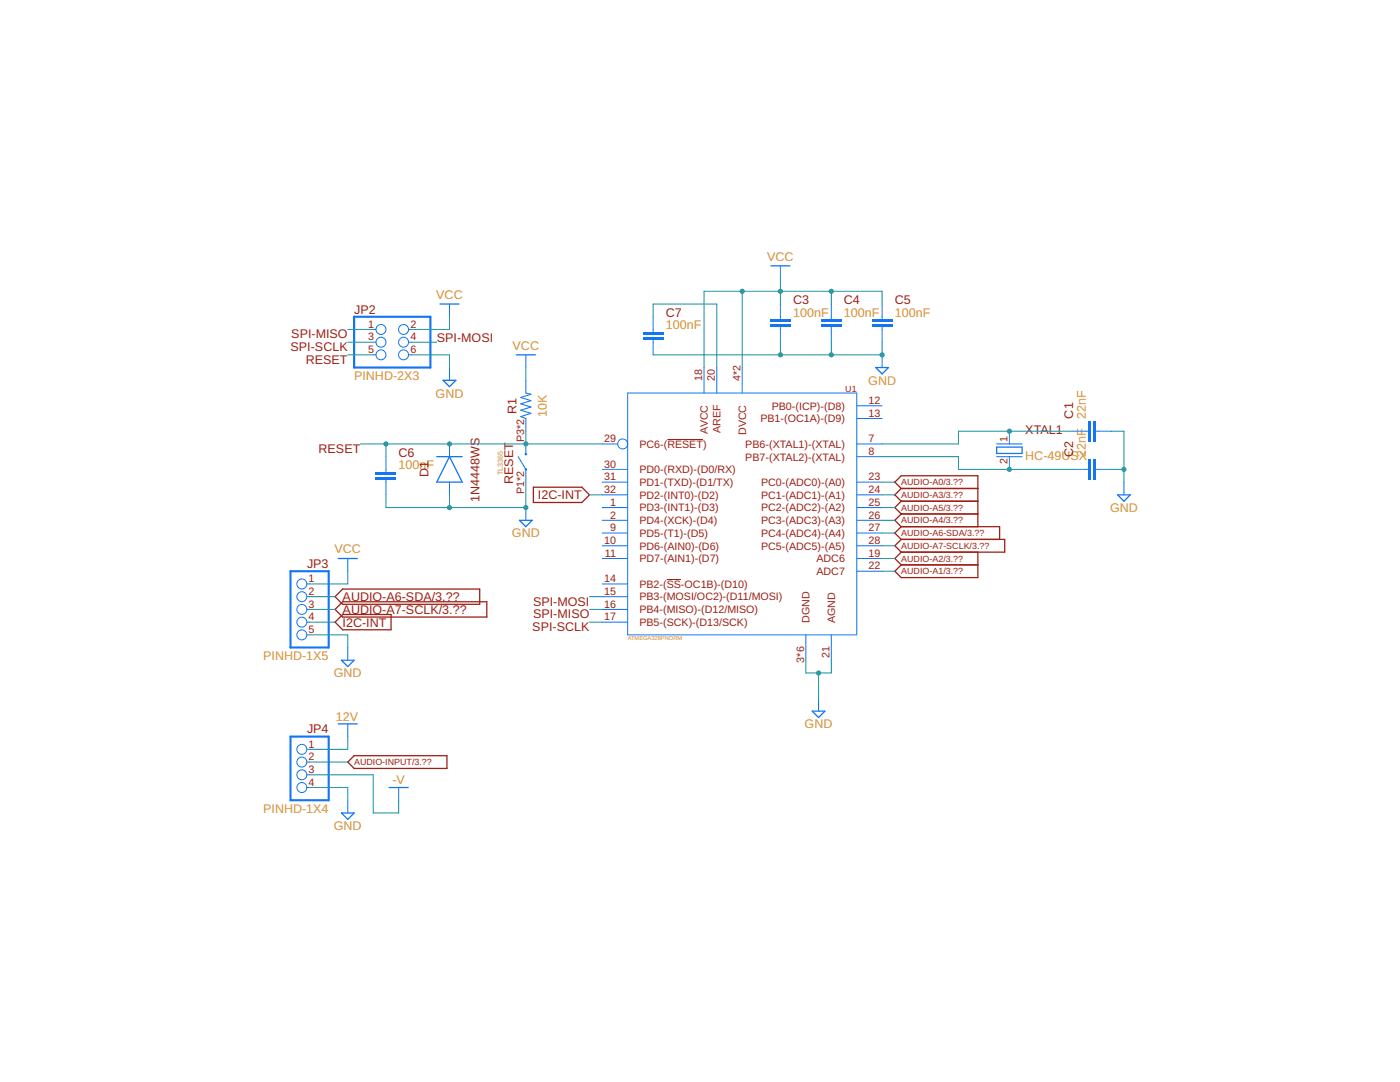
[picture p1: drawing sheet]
<svg xmlns="http://www.w3.org/2000/svg" width="279mm" height="216mm" viewBox="0 0 279 216" stroke-linecap="round" stroke-linejoin="round" font-family="sans-serif">
<path d="M133.2 87.7h7.1M133.1 115.6h2.8" fill="none" stroke="#9c1f14" stroke-width=".2"/>
<g fill="none" stroke="#9c1f14" stroke-width=".25">
<path d="M106.4 97.2h9.7l1.5 1.5-1.5 1.6h-9.7zM179.9 97.5l-1.3-1.3 1.3-1.3h15.3v10.2M179.9 97.5h15.3M179.9 97.5l-1.3 1.2 1.3 1.3M68.4 117.5h27.3v3.1h-27.3l-1.5-1.5zM179.9 100h15.3M179.9 102.6l-1.3 1.2 1.3 1.3M179.9 102.6h15.3M179.9 105.1h19.6v2.5M179.9 110.2l-1.3 1.2 1.3 1.3M179.9 107.6h20.6v2.6h-20.6M179.9 112.7h15.3"/>
<path d="M179.9 100l-1.3 1.3 1.3 1.3M179.9 107.6l-1.3 1.3 1.3 1.3M179.9 105.1l-1.3 1.3 1.3 1.2M195.2 110.2v5.1h-15.3l-1.3-1.3 1.3-1.3M68.4 122.6h9.6v3.1h-9.6l-1.5-1.6zM68.4 120.1h28.8v3h-28.8l-1.5-1.5zM69.4 152.1l1.3-1.3h18.5v2.5h-18.5z"/>
</g>
<g fill="none" stroke="#1375f4" stroke-width=".2">
<path d="M155.7 53v2.6M74.5 65.7h.5M74.5 68.3h.5M74.5 70.8h.5M81.5 65.7h.6M81.5 68.3h.6M81.5 70.8h.6M125.3 78.4h45.7v48.3h-45.7zM140.5 73.3v5.1M143 73.3v5.1M148.1 73.3v5.1M120.2 88.6h3.1"/>
<path d="M120.2 96.2h5.1M120.2 98.7h5.1M120.2 93.7h5.1M171 88.6h5M171 91.1h5M171 81h5M171 83.5h5M171 96.2h5M171 98.7h5M201.4 86v2.6M201.4 91.1v2.6M69.4 111.4v2.6"/>
<path d="M120.2 101.3h5.1M120.2 103.8h5.1M120.2 106.4h5.1M120.2 108.9h5.1M120.2 111.4h5.1M120.2 116.5h5.1M120.2 119.1h5.1M171 101.3h5M171 103.8h5M171 106.4h5M171 108.9h5M171 111.4h5"/>
<path d="M171 114h5M69.4 129.2v2.5M120.2 121.6h5.1M120.2 124.1h5.1M160.8 126.7v5M163.4 139.4v2.5M165.9 126.7v5"/>
<circle cx="76" cy="68.3" r=".99"/>
<circle cx="76" cy="65.7" r=".99"/>
<circle cx="76" cy="70.8" r=".99"/>
<circle cx="80.5" cy="68.3" r=".99"/>
<circle cx="80.5" cy="70.8" r=".99"/>
<circle cx="80.5" cy="65.7" r=".99"/>
<circle cx="124.3" cy="88.6" r=".99"/>
</g>
<path d="M70.7 63.2h15.2v10.1h-15.2z" fill="none" stroke="#1375f4" stroke-width=".42"/>
<path d="M153.8 53h3.8M198.9 89.2h5.1v1.3h-5.1zM67.5 111.4h3.8M68.1 131.7h2.6l-1.3 1.3zM162.1 141.9h2.5l-1.2 1.3z" fill="none" stroke="#1375f4" stroke-width=".25"/>
<path d="M198.9 88.6h5.1M198.9 91.1h5.1" fill="none" stroke="#1375f4" stroke-width=".21"/>
<g fill="#1375f4">
<path d="M218.2 84h.5v4.1h-.5z" fill-rule="evenodd"/>
<path d="M217.2 84h.5v4.1h-.5z" fill-rule="evenodd"/>
</g>
<g fill="#1375f4">
<path d="M218.2 84h.5v4.1h-.5zM218.2 84v4.1h.5v-4.1z"/>
<path d="M217.2 84h.5v4.1h-.5zM217.2 84v4.1h.5v-4.1z"/>
</g>
<path d="M214.1 86h3.1M218.7 86h3.1" fill="none" stroke="#1375f4" stroke-width=".2"/>
<g fill="#1375f4">
<path d="M218.2 91.6h.5v4.1h-.5z" fill-rule="evenodd"/>
<path d="M217.2 91.6h.5v4.1h-.5z" fill-rule="evenodd"/>
</g>
<g fill="#1375f4">
<path d="M218.2 91.6h.5v4.1h-.5zM218.2 91.6v4.1h.5v-4.1z"/>
<path d="M217.2 91.6h.5v4.1h-.5zM217.2 91.6v4.1h.5v-4.1z"/>
</g>
<path d="M214.1 93.7h3.1M218.7 93.7h3.1M224.3 96.2v2.5" fill="none" stroke="#1375f4" stroke-width=".2"/>
<path d="M223 98.7h2.6l-1.3 1.3z" fill="none" stroke="#1375f4" stroke-width=".25"/>
<g fill="#1375f4">
<path d="M153.7 64.7h4.1v.5h-4.1z" fill-rule="evenodd"/>
<path d="M153.7 63.7h4.1v.5h-4.1z" fill-rule="evenodd"/>
</g>
<g fill="#1375f4">
<path d="M153.7 64.7h4.1v.5h-4.1zM153.7 64.7v.5h4.1v-.5z"/>
<path d="M153.7 63.7h4.1v.5h-4.1zM153.7 63.7v.5h4.1v-.5z"/>
</g>
<path d="M155.7 60.7v3M155.7 65.2v3.1" fill="none" stroke="#1375f4" stroke-width=".2"/>
<g fill="#1375f4">
<path d="M163.9 64.7h4v.5h-4z" fill-rule="evenodd"/>
<path d="M163.9 63.7h4v.5h-4z" fill-rule="evenodd"/>
</g>
<g fill="#1375f4">
<path d="M163.9 64.7h4v.5h-4zM163.9 64.7v.5h4v-.5z"/>
<path d="M163.9 63.7h4v.5h-4zM163.9 63.7v.5h4v-.5z"/>
</g>
<path d="M165.9 60.7v3M165.9 65.2v3.1" fill="none" stroke="#1375f4" stroke-width=".2"/>
<g fill="#1375f4">
<path d="M174 64.7h4.1v.5h-4.1z" fill-rule="evenodd"/>
<path d="M174 63.7h4.1v.5h-4.1z" fill-rule="evenodd"/>
</g>
<g fill="#1375f4">
<path d="M174 64.7h4.1v.5h-4.1zM174 64.7v.5h4.1v-.5z"/>
<path d="M174 63.7h4.1v.5h-4.1zM174 63.7v.5h4.1v-.5z"/>
</g>
<path d="M104.9 70.8v2.5M104.9 75.9v2.5M176 60.7v3M176 65.2v3.1M89.7 88.6v2.5M89.7 96.2v2.5M104.9 83.5v2.5M104.9 101.3v2.5" fill="none" stroke="#1375f4" stroke-width=".2"/>
<path d="M104.9 78.4l1.1 .3-2.1 .6 2.1 .6-2.1 .7 2.1 .6-2.1 .7 2.1 .6-2.1 .6 1 .4" fill="none" stroke="#1375f4" stroke-width=".21"/>
<path d="M103 70.8h3.8M87.2 91.1h5M89.7 91.1l2.5 5.1h-5zM103.7 103.8h2.5l-1.3 1.3z" fill="none" stroke="#1375f4" stroke-width=".25"/>
<g fill="#1375f4">
<path d="M75 95.2h4.1v.5h-4.1z" fill-rule="evenodd"/>
<path d="M75 94.2h4.1v.5h-4.1z" fill-rule="evenodd"/>
</g>
<g fill="#1375f4">
<path d="M75 95.2h4.1v.5h-4.1zM75 95.2v.5h4.1v-.5z"/>
<path d="M75 94.2h4.1v.5h-4.1zM75 94.2v.5h4.1v-.5z"/>
</g>
<path d="M89.7 60.7v2.5M89.7 73.3v2.6M77 91.1v3.1M77 95.7v3" fill="none" stroke="#1375f4" stroke-width=".2"/>
<path d="M87.8 60.7h3.8M88.4 75.9h2.6l-1.3 1.3z" fill="none" stroke="#1375f4" stroke-width=".25"/>
<g fill="#1375f4">
<path d="M128.3 67.3h4.1v.5h-4.1z" fill-rule="evenodd"/>
<path d="M128.3 66.3h4.1v.5h-4.1z" fill-rule="evenodd"/>
</g>
<g fill="#1375f4">
<path d="M128.3 67.3h4.1v.5h-4.1zM128.3 67.3v.5h4.1v-.5z"/>
<path d="M128.3 66.3h4.1v.5h-4.1zM128.3 66.3v.5h4.1v-.5z"/>
</g>
<g fill="none" stroke="#1375f4" stroke-width=".2">
<path d="M130.3 63.2v3.1M130.3 67.8v3M176 70.8v2.5M104.9 93.7v2.5M61.2 149.5h.6M61.2 152.1h.6M61.2 154.6h.6M61.2 157.1h.6M69.4 144.4v2.6M69.4 159.7v2.5M79.6 157.1v2.6"/>
<circle cx="60.2" cy="152.1" r=".99"/>
<circle cx="60.2" cy="157.1" r=".99"/>
<circle cx="60.2" cy="149.5" r=".99"/>
<circle cx="60.2" cy="154.6" r=".99"/>
</g>
<path d="M174.8 73.3h2.5l-1.3 1.3zM67.5 144.4h3.8M77.7 157.1h3.8M68.1 162.2h2.6l-1.3 1.3z" fill="none" stroke="#1375f4" stroke-width=".25"/>
<path d="M58 147h7.6v12.7h-7.6z" fill="none" stroke="#1375f4" stroke-width=".42"/>
<path d="M103.4 91.1l1.5 2.6" fill="none" stroke="#1375f4" stroke-width=".21"/>
<g fill="#1375f4">
<circle cx="104.9" cy="93.7" r=".25"/>
<circle cx="104.9" cy="90.6" r=".25"/>
</g>
<g fill="#1375f4">
<path d="M104.7 93.7a.26 .26 0 0 1 .5 0 .26 .26 0 0 1-.5 0zM104.7 93.7a.25 .25 0 0 0 .5 0 .25 .25 0 0 0-.5 0z"/>
<path d="M104.7 90.6a.26 .26 0 0 1 .5 0 .26 .26 0 0 1-.5 0zM104.7 90.6a.25 .25 0 0 0 .5 0 .25 .25 0 0 0-.5 0z"/>
</g>
<g fill="none" stroke="#1375f4" stroke-width=".2">
<path d="M104.9 88.6v2M61.2 116.5h.6M61.2 119.1h.6M61.2 121.6h.6M61.2 124.1h.6M61.2 126.7h.6"/>
<circle cx="60.2" cy="119.1" r=".99"/>
<circle cx="60.2" cy="116.5" r=".99"/>
<circle cx="60.2" cy="121.6" r=".99"/>
<circle cx="60.2" cy="124.1" r=".99"/>
<circle cx="60.2" cy="126.7" r=".99"/>
</g>
<path d="M58 114h7.6v15.2h-7.6z" fill="none" stroke="#1375f4" stroke-width=".42"/>
<path d="M69.4 65.7h5.1M69.4 68.3h5.1M82.1 68.3h5.1M214.1 86h-22.8v2.6h-15.3M117.6 119.1h2.6M117.6 121.6h2.6M117.6 124.1h2.6" fill="none" stroke="#158f93" stroke-width=".2"/>
<circle cx="201.4" cy="86" r=".51" fill="#158f93"/>
<path d="M200.9 86a.55 .55 0 0 1 1.1 0 .55 .55 0 0 1-1.1 0zM200.9 86a.55 .55 0 0 0 1.1 0 .55 .55 0 0 0-1.1 0z" fill="#158f93"/>
<path d="M176 91.1h15.3v2.6h22.8" fill="none" stroke="#158f93" stroke-width=".2"/>
<circle cx="201.4" cy="93.7" r=".51" fill="#158f93"/>
<path d="M200.9 93.7a.55 .55 0 0 1 1.1 0 .55 .55 0 0 1-1.1 0zM200.9 93.7a.55 .55 0 0 0 1.1 0 .55 .55 0 0 0-1.1 0z" fill="#158f93"/>
<path d="M160.8 131.7v2.6h5.1v-2.6M163.4 134.3v5.1" fill="none" stroke="#158f93" stroke-width=".2"/>
<circle cx="163.4" cy="134.3" r=".51" fill="#158f93"/>
<path d="M162.9 134.3a.51 .51 0 0 1 1 0 .51 .51 0 0 1-1 0zM162.9 134.3a.51 .51 0 0 0 1 0 .51 .51 0 0 0-1 0z" fill="#158f93"/>
<path d="M221.8 86h2.5v10.2M221.8 93.7h2.5" fill="none" stroke="#158f93" stroke-width=".2"/>
<circle cx="224.3" cy="93.7" r=".51" fill="#158f93"/>
<path d="M223.8 93.7a.51 .51 0 0 1 1 0 .51 .51 0 0 1-1 0zM223.8 93.7a.51 .51 0 0 0 1 0 .51 .51 0 0 0-1 0z" fill="#158f93"/>
<path d="M77 98.7v2.6h12.7M104.9 96.2v5.1" fill="none" stroke="#158f93" stroke-width=".2"/>
<circle cx="104.9" cy="101.3" r=".51" fill="#158f93"/>
<path d="M104.4 101.3a.55 .55 0 0 1 1.1 0 .55 .55 0 0 1-1.1 0zM104.4 101.3a.55 .55 0 0 0 1.1 0 .55 .55 0 0 0-1.1 0z" fill="#158f93"/>
<path d="M89.7 98.7v2.6h15.2" fill="none" stroke="#158f93" stroke-width=".2"/>
<circle cx="89.7" cy="101.3" r=".51" fill="#158f93"/>
<path d="M89.2 101.3a.51 .51 0 0 1 1 0 .51 .51 0 0 1-1 0zM89.2 101.3a.51 .51 0 0 0 1 0 .51 .51 0 0 0-1 0z" fill="#158f93"/>
<path d="M82.1 70.8h7.6v2.5M155.7 68.3v2.5M165.9 68.3v2.5h-35.6" fill="none" stroke="#158f93" stroke-width=".2"/>
<circle cx="155.7" cy="70.8" r=".51" fill="#158f93"/>
<path d="M155.2 70.8a.55 .55 0 0 1 1.1 0 .55 .55 0 0 1-1.1 0zM155.2 70.8a.55 .55 0 0 0 1.1 0 .55 .55 0 0 0-1.1 0z" fill="#158f93"/>
<path d="M176 68.3v2.5h-10.1" fill="none" stroke="#158f93" stroke-width=".2"/>
<g fill="#158f93">
<circle cx="165.9" cy="70.8" r=".51"/>
<circle cx="176" cy="70.8" r=".51"/>
</g>
<g fill="#158f93">
<path d="M165.4 70.8a.51 .51 0 0 1 1 0 .51 .51 0 0 1-1 0zM165.4 70.8a.51 .51 0 0 0 1 0 .51 .51 0 0 0-1 0z"/>
<path d="M175.5 70.8a.55 .55 0 0 1 1.1 0 .55 .55 0 0 1-1.1 0zM175.5 70.8a.55 .55 0 0 0 1.1 0 .55 .55 0 0 0-1.1 0z"/>
</g>
<path d="M104.9 88.6h-27.9v2.5M61.8 126.7h7.6v2.5M61.8 157.1h7.6v2.6" fill="none" stroke="#158f93" stroke-width=".2"/>
<circle cx="89.7" cy="88.6" r=".51" fill="#158f93"/>
<path d="M89.2 88.6a.51 .51 0 0 1 1 0 .51 .51 0 0 1-1 0zM89.2 88.6a.51 .51 0 0 0 1 0 .51 .51 0 0 0-1 0z" fill="#158f93"/>
<path d="M104.9 86v2.6" fill="none" stroke="#158f93" stroke-width=".2"/>
<circle cx="104.9" cy="88.6" r=".51" fill="#158f93"/>
<path d="M104.4 88.6a.55 .55 0 0 1 1.1 0 .55 .55 0 0 1-1.1 0zM104.4 88.6a.55 .55 0 0 0 1.1 0 .55 .55 0 0 0-1.1 0z" fill="#158f93"/>
<path d="M71.9 88.6h5.1M104.9 88.6h15.3" fill="none" stroke="#158f93" stroke-width=".2"/>
<circle cx="77" cy="88.6" r=".51" fill="#158f93"/>
<path d="M76.5 88.6a.51 .51 0 0 1 1 0 .51 .51 0 0 1-1 0zM76.5 88.6a.51 .51 0 0 0 1 0 .51 .51 0 0 0-1 0z" fill="#158f93"/>
<path d="M155.7 55.6v5.1M69.4 70.8h5.1M89.7 63.2v2.5h-7.6M104.9 73.3v2.6M69.4 114v2.5h-7.6" fill="none" stroke="#158f93" stroke-width=".2"/>
<circle cx="155.7" cy="58.1" r=".51" fill="#158f93"/>
<path d="M155.2 58.1a.55 .55 0 0 1 1.1 0 .55 .55 0 0 1-1.1 0zM155.2 58.1a.55 .55 0 0 0 1.1 0 .55 .55 0 0 0-1.1 0z" fill="#158f93"/>
<path d="M155.7 58.1h20.3v2.6M165.9 58.1v2.6" fill="none" stroke="#158f93" stroke-width=".2"/>
<circle cx="165.9" cy="58.1" r=".51" fill="#158f93"/>
<path d="M165.4 58.1a.51 .51 0 0 1 1 0 .51 .51 0 0 1-1 0zM165.4 58.1a.51 .51 0 0 0 1 0 .51 .51 0 0 0-1 0z" fill="#158f93"/>
<path d="M148.1 58.1v15.2M155.7 58.1h-15.2v15.2" fill="none" stroke="#158f93" stroke-width=".2"/>
<circle cx="148.1" cy="58.1" r=".51" fill="#158f93"/>
<path d="M147.6 58.1a.51 .51 0 0 1 1 0 .51 .51 0 0 1-1 0zM147.6 58.1a.51 .51 0 0 0 1 0 .51 .51 0 0 0-1 0z" fill="#158f93"/>
<g fill="none" stroke="#158f93" stroke-width=".2">
<path d="M130.3 63.2v-2.5h12.7v12.6M117.6 98.7h2.6M176 96.2h2.6M176 98.7h2.6M61.8 119.1h5.1M176 103.8h2.6M176 111.4h2.6M176 114h2.6M176 101.3h2.6M176 108.9h2.6M176 106.4h2.6M61.8 124.1h5.1"/>
<path d="M61.8 121.6h5.1M61.8 152.1h7.6M61.8 154.6h12.7v7.6h5.1v-2.5M69.4 147v2.5h-7.6"/>
</g>
<g font-size="2.5" fill="#d59028">
<text x="153.1" y="52">VCC</text>
<text x="87.1" y="59.6">VCC</text>
<text x="132.9" y="65.7">100nF</text>
<text x="158.3" y="63.2">100nF</text>
<text x="168.4" y="63.2">100nF</text>
<text x="178.6" y="63.2">100nF</text>
<text x="102.3" y="69.8">VCC</text>
<text x="70.7" y="75.9">PINHD-2X3</text>
<text x="173.3" y="76.8">GND</text>
<text x="86.9" y="79.3">GND</text>
<text x="109.1" y="83.2" transform="rotate(-90 109.1 83.2)">10K</text>
<text x="216.7" y="83.5" transform="rotate(-90 216.7 83.5)">22nF</text>
<text x="79.6" y="93.7">100nF</text>
<text x="204.6" y="91.8">HC-49USX</text>
<text x="216.7" y="91.1" transform="rotate(-90 216.7 91.1)">22nF</text>
<text x="102.2" y="107.2">GND</text>
<text x="221.5" y="102.2">GND</text>
<text x="66.8" y="110.4">VCC</text>
<text x="52.5" y="131.8">PINHD-1X5</text>
<text x="66.6" y="135.2">GND</text>
<text x="67" y="143.9">12V</text>
<text x="160.6" y="145.3">GND</text>
<text x="78.3" y="156.5">-V</text>
<text x="52.5" y="162.2">PINHD-1X4</text>
<text x="66.6" y="165.6">GND</text>
</g>
<g font-size="2.5" fill="#9c1f14">
<text x="70.7" y="62.6">JP2</text>
<text x="132.9" y="63.2">C7</text>
<text x="158.3" y="60.7">C3</text>
<text x="168.4" y="60.7">C4</text>
<text x="178.6" y="60.7">C5</text>
<text x="58" y="70.1">SPI-SCLK</text>
<text x="58.1" y="67.5">SPI-MISO</text>
<text x="87.2" y="68.3">SPI-MOSI</text>
<text x="61" y="72.6">RESET</text>
<text x="103.1" y="82.6" transform="rotate(-90 103.1 82.6)">R1</text>
<text x="214.1" y="83.5" transform="rotate(-90 214.1 83.5)">C1</text>
<text x="204.6" y="86.6">XTAL1</text>
<text x="63.6" y="90.4">RESET</text>
<text x="79.6" y="91.1">C6</text>
<text x="85.5" y="95.3" transform="rotate(-90 85.5 95.3)">D1</text>
<text x="214.1" y="91.1" transform="rotate(-90 214.1 91.1)">C2</text>
<text x="95.7" y="100.1" transform="rotate(-90 95.7 100.1)">1N4448WS</text>
<text x="102.4" y="96.6" transform="rotate(-90 102.4 96.6)">RESET</text>
<text x="107.4" y="99.6">I2C-INT</text>
<text x="61.3" y="113.3">JP3</text>
<text x="68.4" y="119.9">AUDIO-A6-SDA/3.??</text>
<text x="68.4" y="125">I2C-INT</text>
<text x="68.4" y="122.5">AUDIO-A7-SCLK/3.??</text>
<text x="106.2" y="125.9">SPI-SCLK</text>
<text x="106.4" y="123.4">SPI-MISO</text>
<text x="106.4" y="120.8">SPI-MOSI</text>
<text x="61.3" y="146.4">JP4</text>
</g>
<g font-size="2.1" fill="#9c1f14">
<text x="73.5" y="65.4">1</text>
<text x="81.9" y="65.4">2</text>
<text x="73.5" y="67.9">3</text>
<text x="73.5" y="70.5">5</text>
<text x="81.9" y="67.9">4</text>
<text x="81.9" y="70.5">6</text>
<text x="140.1" y="76.1" transform="rotate(-90 140.1 76.1)">18</text>
<text x="142.7" y="76.1" transform="rotate(-90 142.7 76.1)">20</text>
<text x="147.8" y="76.1" transform="rotate(-90 147.8 76.1)">4*2</text>
<text x="154" y="81.7">PB0-(ICP)-(D8)</text>
<text x="173.3" y="80.6">12</text>
<text x="173.3" y="83.2">13</text>
<text x="104.6" y="88.2" transform="rotate(-90 104.6 88.2)">P3*2</text>
<text x="120.6" y="88.2">29</text>
<text x="127.6" y="89.3">PC6-(RESET)</text>
<text x="141.3" y="86.5" transform="rotate(-90 141.3 86.5)">AVCC</text>
<text x="143.8" y="86.5" transform="rotate(-90 143.8 86.5)">AREF</text>
<text x="148.7" y="89.3">PB6-(XTAL1)-(XTAL)</text>
<text x="148.9" y="86.8" transform="rotate(-90 148.9 86.8)">DVCC</text>
<text x="151.7" y="84.3">PB1-(OC1A)-(D9)</text>
<text x="173.3" y="88.2">7</text>
<text x="201.1" y="88.2" transform="rotate(-90 201.1 88.2)">1</text>
<text x="120.6" y="93.3">30</text>
<text x="120.6" y="95.8">31</text>
<text x="127.6" y="94.4">PD0-(RXD)-(D0/RX)</text>
<text x="148.7" y="91.9">PB7-(XTAL2)-(XTAL)</text>
<text x="173.3" y="90.8">8</text>
<text x="173.3" y="95.8">23</text>
<text x="201.1" y="92.7" transform="rotate(-90 201.1 92.7)">2</text>
<text x="104.6" y="98.6" transform="rotate(-90 104.6 98.6)">P1*2</text>
<text x="120.6" y="98.4">32</text>
<text x="121.7" y="100.9">1</text>
<text x="127.6" y="97">PD1-(TXD)-(D1/TX)</text>
<text x="127.6" y="99.5">PD2-(INT0)-(D2)</text>
<text x="151.9" y="97">PC0-(ADC0)-(A0)</text>
<text x="151.9" y="99.5">PC1-(ADC1)-(A1)</text>
<text x="173.3" y="98.4">24</text>
<text x="173.3" y="100.9">25</text>
<text x="121.7" y="103.5">2</text>
<text x="121.7" y="106">9</text>
<text x="127.6" y="102">PD3-(INT1)-(D3)</text>
<text x="127.6" y="104.6">PD4-(XCK)-(D4)</text>
<text x="127.6" y="107.1">PD5-(T1)-(D5)</text>
<text x="151.9" y="102">PC2-(ADC2)-(A2)</text>
<text x="151.9" y="104.6">PC3-(ADC3)-(A3)</text>
<text x="151.9" y="107.1">PC4-(ADC4)-(A4)</text>
<text x="173.3" y="103.5">26</text>
<text x="173.3" y="106">27</text>
<text x="120.6" y="108.5">10</text>
<text x="120.7" y="111.1">11</text>
<text x="127.6" y="109.7">PD6-(AIN0)-(D6)</text>
<text x="127.6" y="112.2">PD7-(AIN1)-(D7)</text>
<text x="151.9" y="109.7">PC5-(ADC5)-(A5)</text>
<text x="162.9" y="112.2">ADC6</text>
<text x="173.3" y="111.1">19</text>
<text x="173.3" y="113.6">22</text>
<text x="173.3" y="108.5">28</text>
<text x="61.6" y="116.2">1</text>
<text x="61.6" y="118.7">2</text>
<text x="120.6" y="116.2">14</text>
<text x="120.6" y="118.7">15</text>
<text x="127.6" y="117.3">PB2-(SS-OC1B)-(D10)</text>
<text x="127.6" y="119.8">PB3-(MOSI/OC2)-(D11/MOSI)</text>
<text x="162.9" y="114.7">ADC7</text>
<text x="61.6" y="121.2">3</text>
<text x="61.6" y="123.8">4</text>
<text x="120.6" y="121.2">16</text>
<text x="120.6" y="123.8">17</text>
<text x="127.6" y="122.4">PB4-(MISO)-(D12/MISO)</text>
<text x="127.6" y="124.9">PB5-(SCK)-(D13/SCK)</text>
<text x="161.6" y="124.3" transform="rotate(-90 161.6 124.3)">DGND</text>
<text x="166.7" y="124.3" transform="rotate(-90 166.7 124.3)">AGND</text>
<text x="61.6" y="126.3">5</text>
<text x="165.5" y="131.4" transform="rotate(-90 165.5 131.4)">21</text>
<text x="160.5" y="132.2" transform="rotate(-90 160.5 132.2)">3*6</text>
<text x="61.6" y="149.2">1</text>
<text x="61.6" y="151.7">2</text>
<text x="61.6" y="154.2">3</text>
<text x="61.6" y="156.8">4</text>
</g>
<g font-size="1.8" fill="#9c1f14">
<text x="168.7" y="78.2">U1</text>
<text x="179.9" y="96.8">AUDIO-A0/3.??</text>
<text x="179.9" y="99.4">AUDIO-A3/3.??</text>
<text x="179.9" y="101.9">AUDIO-A5/3.??</text>
<text x="179.9" y="104.5">AUDIO-A4/3.??</text>
<text x="179.9" y="107">AUDIO-A6-SDA/3.??</text>
<text x="179.9" y="112.1">AUDIO-A2/3.??</text>
<text x="179.9" y="109.5">AUDIO-A7-SCLK/3.??</text>
<text x="179.9" y="114.6">AUDIO-A1/3.??</text>
<text x="70.7" y="152.7">AUDIO-INPUT/3.??</text>
</g>
<text font-size="1.4" fill="#d59028" x="100.4" y="94.8" transform="rotate(-90 100.4 94.8)">TL3365</text>
<text font-size="1.1" fill="#d59028" x="125.3" y="127.7">ATMEGA328PNORM</text>
</svg>
